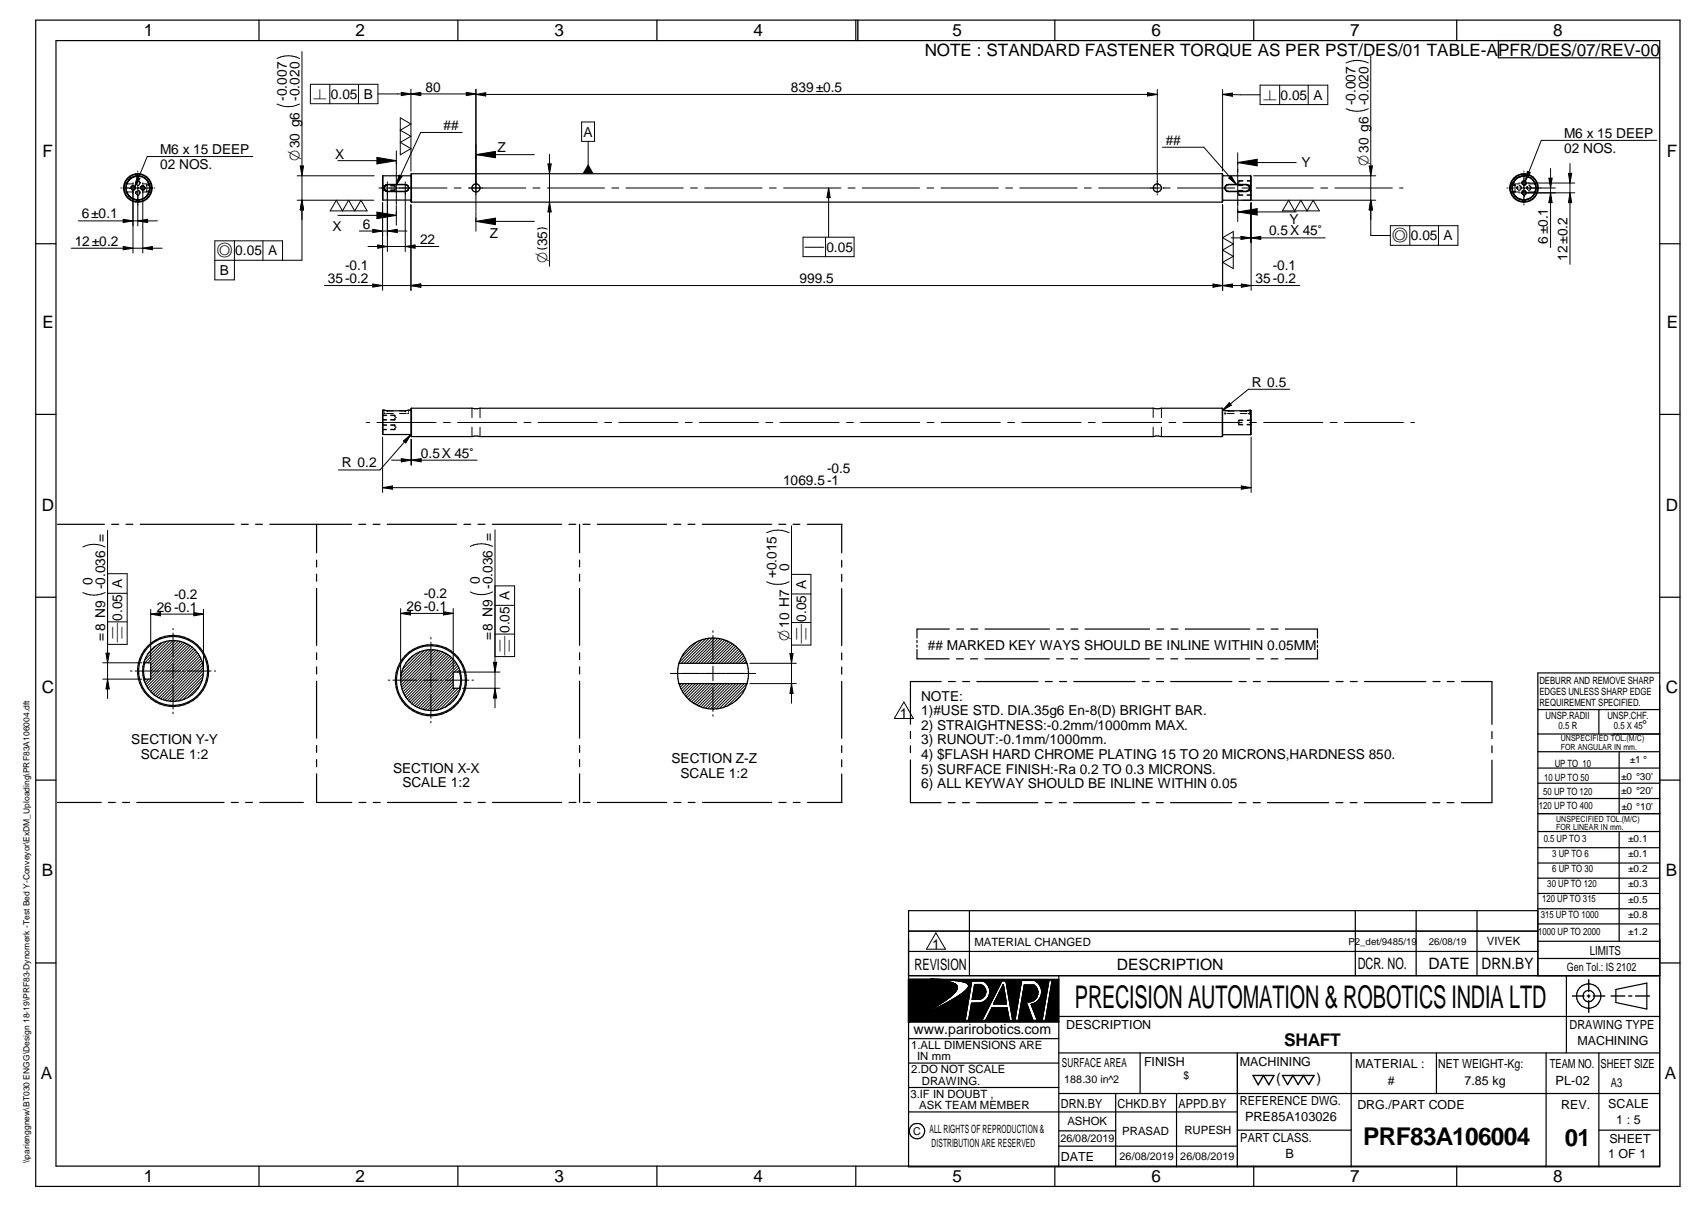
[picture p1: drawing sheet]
<svg xmlns="http://www.w3.org/2000/svg" width="420mm" height="297mm" viewBox="0 0 420 297" stroke-linecap="round" stroke-linejoin="round" font-family="sans-serif">
<g fill="none" stroke="#000" stroke-width=".3">
<path d="M8.8 5h405v287h-405zM63.8 5v5M112.8 5v5M161.8 5v5M210.8 5v5M259.8 5v5M308.8 5v5M358.8 5v5M369 10v4.2h39.8M8.8 60h5M94.3 43.3v5.9M94.3 49.2h6.9"/>
<path d="M94.3 43.3h6.9M95.4 45.5h4.4M95.4 47.2h4.4M95.4 45.4h4.4M95.4 47.1h4.4M95.4 45.4a.89 .89 0 0 0-.9 .9 .89 .89 0 0 0 .9 .9M95.4 45.5a.8 .8 0 0 0-.8 .8 .8 .8 0 0 0 .8 .8M95.4 45.4v.1M95.4 47.1v.1M99.8 45.4a.89 .89 0 0 1 .9 .9 .89 .89 0 0 1-.9 .9M99.8 45.5a.8 .8 0 0 1 .8 .8 .8 .8 0 0 1-.8 .8M99.8 45.4v.1"/>
<path d="M99.8 47.1v.1M101.2 49.2h.1M101.2 43.2h.1M101.3 42.8v6.9M101.3 42.8h-.1v6.9h.1M101.3 49.7h199.7M101.3 42.8h199.7M301 42.8v6.9M301.1 43.2l6.9 .1M302.5 45.5h4.4M302.5 47.2h4.4M302.5 45.4a.89 .89 0 0 0-.9 .9 .89 .89 0 0 0 .9 .9"/>
<path d="M302.5 45.4h4.4M302.5 45.5a.8 .8 0 0 0-.8 .8 .8 .8 0 0 0 .8 .8M302.5 47.1h4.4M302.5 45.4v.1M302.5 47.1v.1M306.9 45.4a.88 .88 0 0 1 .9 1M306.9 45.5l.6 .3 .2 .3M306.9 45.4v.1M306.9 47.1v.1M307.7 46.4l-.2 .4-.6 .3M307.8 46.4l-.5 .7-.4 .1M308 43.3v6"/>
<path d="M308 43.3h.1v5.8l-.1 .2M308 49.3l-6.9 .1M408.8 60h5M8.8 102h5M94.3 100.9v6M94.3 100.9l1.1 .2h4.4l1.4-.2M94.3 106.9h6.9M101.2 106.9h.1M101.2 100.9h.1M101.3 100.5l15.6 .1 1.3-.1h165.8l.7 .1 16.3-.1M101.3 107.4l15.6-.1 1.3 .1h165.8l.7-.1 16.3 .1M101.3 100.5v6.9"/>
<path d="M101.3 100.5h-.1v6.9h.1M301 100.5v6.9M301.1 100.8l1.4 .3 5.5-.1M308 101v6M308 101h.1v5.8l-.1 .2M308 107l-6.9 .1M408.8 102h5M14.1 129h11.6M27.5 129h1.7M31 129h1.7M34.5 129h23.1M59.4 129h1.8"/>
<path d="M62.9 129h1.7M66.5 129h11.5v7M78 137.8v1.7M78.1 129h8.5M88.4 129h1.7M91.9 129h1.7M95.4 129h17M114.2 129h1.7M117.7 129h1.8M121.2 129h17.1M140.1 129h1.7M142.7 129v7"/>
<path d="M142.7 137.8v1.7M143.6 129h1.7M147.1 129h17.1M165.9 129h1.8M169.4 129h1.7M173 129h17M191.8 129h1.7M195.3 129h1.7M198.8 129h8.6M207.3 129v7.1M207.3 137.9v1.7M8.8 147h5"/>
<path d="M78 141.3v1.7M78 144.8v14M142.7 141.3v1.7M142.7 144.8v14M207.3 141.4v1.7M207.3 144.9v14M225.8 159.9v2.2h8M225.8 157.6v.6M225.8 158.7v.6M233.8 154.8h-8v2.2M235.6 154.8h1.7M239.1 154.8h1.7"/>
<path d="M242.6 154.8h15.9M260.3 154.8h1.6M263.8 154.8h1.7M267.2 154.8h15.9M284.9 154.8h1.7M288.4 154.8h1.7M291.9 154.8h15.9M309.6 154.8h1.7M313.1 154.8h1.7M316.6 154.8h7.9v2.3M324.5 159.9v2.2h-8M324.5 157.6v.6"/>
<path d="M324.5 158.8v.5M408.8 147h5M35.5 162.9l.2 .2M35.5 162.9a7.5 7.5 0 0 0 0 4.4M35.5 162.9a7.5 7.5 0 0 1 11.5-3.8 7.5 7.5 0 0 1 0 12.1 7.5 7.5 0 0 1-11.5-3.8l.2-.3M35.7 163.1a6.1 6.1 0 0 0 0 4M35.7 163.1l1.4 .1v3.8l-1.4 .1M78 160.7v1.6M78 164.1v1.8M78 167.6v14.1M113.1 165.4a6 6 0 0 1 0 4M113.1 165.4h-1.5v4h1.5"/>
<path d="M113.1 169.4l.2 .2M113.3 165.1l-.2 .3M113.3 165.1a7.6 7.6 0 0 1 0 4.5M113.3 165.1a7.5 7.5 0 0 0-11.5-3.8 7.5 7.5 0 0 0 0 12.2 7.5 7.5 0 0 0 11.5-3.9M142.7 160.7v1.6M142.7 164.1v1.8M142.7 167.6v14.1M167.2 168.2h16.8M167.2 163.2h16.8M167.2 163.2a9.4 9.4 0 0 0 0 5M167.2 168.2a8.7 8.7 0 0 0 8.4 6.3 8.7 8.7 0 0 0 8.4-6.3M167.2 163.2a8.8 8.8 0 0 1 8.4-6.2 8.8 8.8 0 0 1 8.4 6.2"/>
<path d="M184 163.2a8.4 8.4 0 0 1 0 5M207.3 160.7v1.7M207.3 164.2v1.7M207.3 167.7v14M231.8 167.7h-7.6v10.5M233.6 167.7h1.7M235.6 162.1h1.7M237.1 167.7h1.7M239 162.1h1.8M240.6 167.7h15M242.6 162.1h15.8M257.5 167.7h1.7"/>
<path d="M260.2 162.1h1.7M260.9 167.7h1.8M263.7 162.1h1.7M264.4 167.7h15.1M267.2 162.1h15.9M281.3 167.7h1.7M284.8 167.7h1.7M284.8 162.1h1.8M288.3 167.7h15.1M288.4 162.1h1.7M291.9 162.1h15.9M305.2 167.7h1.7"/>
<path d="M308.7 167.7h1.7M309.5 162.1h1.7M312.2 167.7h15.1M313 162.1h1.7M329 167.7h1.8M332.6 167.7h1.7M336.1 167.7h15M352.9 167.7h1.8M356.4 167.7h1.7M359.9 167.7h7.5v10.6M378.7 174.6h30.1M393.8 174.6v6"/>
<path d="M408.8 165.6h-30.1v74.5M8.8 192h5M14.1 197.5h10.8M26.7 197.5h1.7M30.2 197.5h1.7M33.7 197.5h21.5M57 197.5h1.7M60.5 197.5h1.7M64 197.5h10.7M78 183.5v1.7M78 186.9v1.8M78 190.5v7"/>
<path d="M78.1 197.5h8.5M88.4 197.5h1.7M91.9 197.5h1.7M95.4 197.5h17.1M114.3 197.5h1.7M117.8 197.5h1.7M121.3 197.5h17M140.2 197.5h1.6M142.7 183.5v1.7M142.7 186.9v1.8M142.7 190.5v7M143.6 197.5h1.8"/>
<path d="M147.1 197.5h17.1M166 197.5h1.7M169.5 197.5h1.7M173 197.5h17.1M191.8 197.5h1.8M195.4 197.5h1.7M198.9 197.5h8.5M207.3 183.5v1.7M207.3 187v1.7M207.3 190.5v7M224.2 187v10.5h7.6M224.2 180v1.7"/>
<path d="M224.2 183.5v1.7M233.5 197.5h1.7M237.1 197.5h1.6M240.5 197.5h15.1M257.4 197.5h1.7M260.9 197.5h1.7M264.4 197.5h15.1M281.3 197.5h1.7M284.8 197.5h1.7M288.3 197.5h15M305.1 197.5h1.8M308.6 197.5h1.8"/>
<path d="M312.2 197.5h15M329 197.5h1.7M332.5 197.5h1.7M336 197.5h15.1M352.9 197.5h1.7M356.4 197.5h1.7M367.4 187.1v10.4h-7.5M367.4 180v1.8M367.4 183.6v1.7M378.7 185h30.1M378.7 189h30.1M378.7 192.7h30.1"/>
<path d="M378.7 196.5h30.1M378.7 180.6h30.1M398.8 185v15.2M408.8 192h5M378.7 200.2h30.1M378.7 204.6h30.1M378.7 208.6h30.1M378.7 212.4h30.1M378.7 216.1h30.1M378.7 219.9h30.1M398.8 204.6v27M8.8 237h5"/>
<path d="M223.8 229.2h154.9M223.8 234.1h154.9M238.7 224.1v16M333.8 224.1v16M348.8 224.1v16M363.8 224.1v16M378.7 224.1h-154.9v63h185v-277.1h-395v277h395M378.7 223.6h30.1M378.7 227.4h30.1M378.7 231.6h30.1M378.7 235.9h30.1M408.8 237h5"/>
<path d="M223.8 251.5h37M223.8 241h37M223.8 255.6h37M223.8 240.1h185M260.8 240.1v47M260.8 250.1h148M260.8 259.1h148M280.8 259.1v10M304.7 259.1v28M332.8 259.1v28M353.8 259.1v10M380.8 259.1v28"/>
<path d="M385.8 240.1v19M393.8 259.1v28M398 243.5l7.6-1.6v6.4l-7.6-1.6zM223.8 273.6h80.9M223.8 267.6h37M223.8 261.6h37M260.8 278.3h14M260.8 269.1h148M274.8 269.1v18M289.8 269.1v18M304.7 278.1h28.1M393.8 278.1h15"/>
<path d="M63.8 287v5M112.8 287v5M161.8 287v5M210.8 287v5M259.8 287v5M260.8 282.1h43.9M308.8 287v5M358.8 287v5"/>
<circle cx="32.8" cy="46.2" r=".5"/>
<circle cx="33.9" cy="46.3" r="3.5"/>
<circle cx="34" cy="46.3" r="2.91"/>
<circle cx="34" cy="46.3" r="3.4"/>
<circle cx="34" cy="46.3" r="3"/>
<circle cx="35.1" cy="46.3" r=".49"/>
<circle cx="117.2" cy="46.2" r="1.01"/>
<circle cx="285" cy="46.2" r="1.01"/>
<circle cx="375.3" cy="46.3" r="3.5"/>
<circle cx="375.3" cy="46.3" r="2.91"/>
<circle cx="375.3" cy="47.5" r=".49"/>
<circle cx="375.3" cy="46.3" r="3"/>
<circle cx="375.3" cy="45.1" r=".49"/>
<circle cx="375.3" cy="46.2" r="3.4"/>
<circle cx="42.6" cy="165.1" r="8.7"/>
<circle cx="42.6" cy="165.1" r="8.5"/>
<circle cx="106.1" cy="167.4" r="8.8"/>
<circle cx="106.1" cy="167.4" r="8.5"/>
<circle cx="391.3" cy="245.1" r="2.99"/>
<circle cx="391.3" cy="245.1" r="1.39"/>
<circle cx="225.8" cy="278.3" r="1.9"/>
</g>
<g fill="none" stroke="#000" stroke-width=".34">
<path d="M211.3 5v5M226.3 250.1l-2.5 1.4M226.9 249.8l-.5 .3M228.3 249.3l-4.5 2.2M228.3 249.3l-.8 .4M228.3 249l-.8 .4M229.3 241l1.5 .2M229.3 241l4.3 .6M229.3 241l5.6 .3M230.8 241.2l.5 .1M230.8 241.2l1 .1M231 247.4l-7.2 4.1"/>
<path d="M231.4 247.1l-.2 .2M231.7 247.6l-.6 .3M231.8 241.3l.5 .1M231.8 241.3l1.8 .3M232.9 246.1l-1.3 .9M232.9 246.1l-4.3 2.7M233.3 241.1l.3 .1M233.6 241.6l1.3 .4M233.6 241.2l1.2 .1M233.6 241.2l-9.8-.2v10.5M233.8 241.7h.2M234.3 241.8l1 .5 .4 .5"/>
<path d="M234.5 244.9l-1.6 1.2M234.7 244.7l-.1 .1M234.8 241.3l3.1 .5M234.9 241.3l2.8 .4M234.9 242l.1 .1M234.9 242.1l.6 .3M235.4 243.8l-1.1 1.2-1.4 1.1M235.4 243.8l-.4 .5M235.5 243.6l-.1 .2M235.6 242.5l.1 .3M235.6 243.5l-.1 .1M235.7 243.4l-.2 .2"/>
<path d="M235.7 243.4l-.3 .4M235.7 242.8v.6M236 245.2l-3.3 1.9-4.4 2.2M236 245.2l-6.1 3.4-6.1 2.9M236.8 244.6l-.8 .6M237.5 244.1l-.7 .5M237.7 241.7l.6 .3 .3 .4M237.7 241.7l.2 .1M237.9 241.8l.1 .1M237.9 241.8l.5 .3M238.1 243.5l-.6 .6M238.5 242.1l.1 .4"/>
<path d="M238.6 242.7l-.3 .6-.8 .8M238.6 242.4l-.4 1M239.3 241.4h2.8a2.91 2.91 0 0 1 1.7 2.9 2.91 2.91 0 0 1-2.2 2.5l-2.3 .1-.7 4.3h-1zM240.1 242.3h1.4a1.85 1.85 0 0 1 1.2 2 1.85 1.85 0 0 1-1.7 1.6h-1.5zM246.7 241.3h1.1l1.7 9.9h-.9l-.6-3.2h-3.7l-1.5 3.2h-1zM247.1 242.4l.8 4.7h-3.2zM251.6 241.3h3.2a3.2 3.2 0 0 1 1.7 3.2 3.2 3.2 0 0 1-2.5 2.7l1.6 4h-1.2l-1.8-4.8a2.25 2.25 0 0 0 2.8-1.1 2.25 2.25 0 0 0-.8-2.9h-2.3l-1.5 8.8h-.9zM258.3 241.3h.9l-1.7 9.9h-.9zM387.3 245.1h2.8M390.9 245.1h.7M391.3 241.1v2.9M391.3 244.8v.7"/>
<path d="M391.3 246.3v2.8M392.4 245.1h2.9M396.8 245.1h3.4M401.1 245.1h.8M402.8 245.1h3.5M308.6 264.7h5.2l-1.3 2.3-1.3-2.3-1.3 2.3zM315.8 264.7h7.8l-1.3 2.2-1.3-2.2-1.3 2.2-1.3-2.2-1.3 2.2z"/>
</g>
<g fill="#000">
<path d="M98.8 22.7l2.4 .4-2.4 .4zM101.2 23.1l2.4-.4v.8zM114.8 22.7l2.4 .4-2.4 .4zM117.2 23.2l2.4-.4v.8zM117.2 38.1l4.8-.8v1.5zM282.6 22.8l2.4 .4-2.4 .4zM301.1 23.2l2.4-.3v.8zM304.8 40l4.8-.8v1.6zM30.3 54l2.5 .4-2.5 .4zM33.7 43.6l.7 .3-1.2 2.1zM33.9 54.4l2.5-.4v.8zM74.4 49.3l.3 2.3h-.8z"/>
<path d="M73.9 40.9h.8l-.3 2.4zM91.8 56.4l2.4 .5-2.4 .3zM92.8 38.7l4.8 .8-4.8 .8zM92.8 52.2l4.8 .8-4.8 .8zM95.4 56.9l2.4-.5v.8zM98.3 43.1l.7 .3-1.4 2.1zM117.2 54.5l4.8-.8v1.6zM135.3 49.7l.5 2.5h-.9zM134.9 40.3h.9l-.5 2.5zM144.9 40.3l1.3 2.5h-2.7zM204.1 46.3l.4 2.3h-.8zM302.6 43.8l.6-.5 1.3 2.1z"/>
<path d="M305.6 58.2l2.4 .3-2.4 .4zM304.8 52.2l4.8-.8v1.5zM308.1 58.5l2.4-.3v.7zM337.2 40.9h.8l-.4 2.4zM337.6 49.3l.4 2.3h-.8zM376.2 42.2l.7 .3-1.2 2zM381.9 47.5l.4 2.4h-.8zM381.5 43.9h.8l-.4 2.4zM386.7 47.5l.4 2.4h-.8zM386.3 42.7h.8l-.4 2.3zM30.3 60.7l2.5 .4-2.5 .4zM35.2 61.1l2.3-.4v.8z"/>
<path d="M91.8 69.9l2.4 .4-2.4 .4zM93 60.3l2.4 .4-2.4 .4zM99.8 60.7l2.4-.4v.8zM101.2 70.3l2.4-.4v.8zM298.7 69.9l2.4 .4-2.4 .4zM301.1 70.3l2.4-.4v.8zM305.7 69.9l2.4 .4-2.4 .4zM302.8 99.1l.5 .6-2.2 1.2zM98.8 112.9l2.4 .3-2.4 .5zM99.3 108.5l1.9-1.6-1.3 2.1zM101.3 113.2l2.4-.3v.8zM94.2 120l2.4-.4v.8z"/>
<path d="M305.7 119.6l2.4 .4-2.4 .4zM37.1 151.1l2.4-.4v.9zM47.7 150.7l2.4 .4-2.4 .5zM98.7 151l2.4-.5v.8zM109.2 150.5l2.4 .5-2.4 .3zM26.1 160.7h.8l-.4 2.4zM26.5 167.1l.4 2.4h-.8zM121.5 163h.8l-.4 2.4zM121.9 169.4l.4 2.4h-.8zM194.6 160.9h.7l-.4 2.3zM194.9 168.2l.4 2.4h-.7zM247.1 242.4l.8 4.7h-3.2z"/>
<path d="M223.8 241h5.5l4.1 .6a2.39 2.39 0 0 1 2.3 1.4 4.6 4.6 0 0 1-2.4 2.8l-3.6 2.4-5.9 3.3z" fill-rule="evenodd"/>
<path d="M229.3 241l7.2 .4 1.7 .5 .3 .3 .1 .5-1.1 1.4-2.4 1.6-5.6 3.1-5.7 2.7h37v-10.5zM246.7 241.3h1.1l1.7 9.9h-.9l-.6-3.2h-3.7l-1.5 3.2h-1zM239.3 241.4h2.8a2.91 2.91 0 0 1 1.7 2.9 2.91 2.91 0 0 1-2.2 2.5l-2.3 .1-.7 4.3h-1zM251.6 241.3h3.2a3.2 3.2 0 0 1 1.7 3.2 3.2 3.2 0 0 1-2.5 2.7l1.6 4h-1.2l-1.8-4.8a2.25 2.25 0 0 0 2.8-1.1 2.25 2.25 0 0 0-.8-2.9h-2.3l-1.5 8.8h-.9zM258.3 241.3h.9l-1.7 9.9h-.9z" fill-rule="evenodd"/>
<path d="M240.1 242.3h1.4a1.85 1.85 0 0 1 1.2 2 1.85 1.85 0 0 1-1.7 1.6h-1.5z" fill-rule="evenodd"/>
</g>
<circle cx="238.4" cy="242.1" r=".17" fill="#000"/>
<g fill="none" stroke="#000" stroke-width=".25">
<path d="M68.2 14.4a6 6 0 0 1 5.6 0M74.4 12.7v51.4h-21.5M331.5 15.5a6.3 6.3 0 0 1 5.5 0M337.6 13.8v44.2h4.8M62.3 38.5h-26l-3.1 7.5M68.2 25.6a6.4 6.4 0 0 0 5.6 0M76.4 20.7h16.7v4.8h-16.7zM81.2 20.7v4.8M83.2 39.5h14.4M88.3 20.7v4.8M92.8 38.7l4.8 .8-4.8 .8zM93.1 23.1h24.1"/>
<path d="M97.6 37.1v4.9M98.6 29l2.6 1.5-2.6 1.5 2.6 1.5-2.6 1.6 2.6 1.5-2.6 1.5zM98.8 22.7l2.4 .4-2.4 .4zM101.2 21.9v20.2M101.2 23.1l2.4-.4v.8zM113.8 32.6h-10.2l-6 12.9M114.8 22.7l2.4 .4-2.4 .4zM117.2 21.9v30M117.2 23.2l2.4-.4v.8zM117.2 23.2h167.8M117.2 38.1l4.8-.8v1.5zM117.2 38.1h14.4"/>
<path d="M135.3 38v27.5M143.2 30h3.2v4.8h-3.2zM144.9 34.8v8M282.6 22.8l2.4 .4-2.4 .4zM285 22v25M286.3 36.2h10.2l8 9.2M301.1 22v20.1M301.1 23.2l2.4-.3v.8zM301.1 23.2l9.2 .1M304.8 37.6v16.9M310.3 21h16.7v4.7h-16.7zM315.2 21v4.7"/>
<path d="M322.2 21v4.7M331.5 26.8a6.3 6.3 0 0 0 5.5 0M408 34.5h-28.4l-3.9 10M19.3 54.4h19.5M29.7 46.3h.2M30.3 46.3h7.4M30.3 54l2.5 .4-2.5 .4zM30.6 45.3h2.2M30.6 47.2h2.2M31.2 47.3a2.88 2.88 0 0 0 3.3 1.9M31.3 47.3a2.79 2.79 0 0 0 3.1 1.8M32.2 46.4a.59 .59 0 0 1 .5-.7 .59 .59 0 0 1 .6 .6 .59 .59 0 0 1-.7 .5"/>
<path d="M32.8 45v.1M32.8 45.2v.1M32.8 45.6v16.7M33.5 44.7l-.1 .5M33.5 47.1l-.1 .5M33.6 44.7h.1M33.6 47.1h.1M33.6 44.7l-.1 .5 .2 .3M33.6 47.1l-.1 .5 .2 .3M33.7 43.6l.7 .3-1.2 2.1zM33.9 46.9a.58 .58 0 0 1 .6 .6M33.9 44.5l.5 .1 .1 .5"/>
<path d="M33.9 42.1v.1M33.9 42.5v2.4M33.9 45.2v.1M33.9 45.6v10M33.9 54.4l2.5-.4v.8zM34.2 44.7l.2 .3-.2 .5M34.2 47a.46 .46 0 0 1 0 .8M34.2 48h-.4M34.2 45.6h-.4M34.4 43.4a2.84 2.84 0 0 0-3.2 1.9M34.4 43.3a2.88 2.88 0 0 0-3.3 2M34.6 46.4a.59 .59 0 0 1 .5-.7 .59 .59 0 0 1 .6 .6 .59 .59 0 0 1-.7 .5"/>
<path d="M35.1 47.2h2.2M35.1 45.3h2.2M35.2 45v.1M35.2 45.2v.1M35.2 45.6v16.7M36.1 47h.1M36.1 46.5v.6h.2M36.2 45.5h.1M36.2 44.4l.6 1.2M36.2 44.3a2.95 2.95 0 0 1 .1 3.8M36.3 45.5h-.2v.4M36.6 47.1h.2"/>
<path d="M36.6 45.5h.2M36.7 47h.1M36.7 45.5l.1 .1M36.7 47.1l.1 .1M36.8 47.1h.1M36.8 45.4h.1M36.8 45.6v1.3M36.8 46.9l-.6 1.2M36.8 47l-.1 .1M36.8 45.5v.2M36.8 45.8l.1 .1M36.8 46.9v.2"/>
<path d="M36.8 45.4l-.1 .1M36.9 46v.5M38 46.3h.1M57.7 59.3v9.6h-4.8v-9.6h16.7v4.8M64.8 59.3v4.8M73.2 49.3h18.9M73.2 43.3h18.9M73.9 40.9h.8l-.3 2.4zM74.4 49.3l.3 2.3h-.8zM82.8 49.3l1.6 2.6 1.4-2.6 1.6 2.6 1.5-2.6 1.5 2.6h-9.1zM83.2 53h14.4M88.5 56.9h11.7"/>
<path d="M91.8 56.4l2.4 .5-2.4 .3zM92.8 52.2l4.8 .8-4.8 .8zM93.3 46.3h.9M94.2 45.8h1M94.2 46.7h1M94.2 45.7h1M94.2 46.9h1M94.2 49.9v21.6M94.3 46.3h.2M94.7 46.3h15.4M95.4 44.7v.3M95.4 45.2v.1"/>
<path d="M95.4 45.6v16.3M95.4 56.9l2.4-.5v.8zM96.2 45.7h1v.4M96.3 45.8h.9l.1 .1M97.2 46.5v.4h-1M97.3 46.6l-1.1 .1M97.4 46.1v.3M97.6 42.2v8.1M97.6 50.6v4.8M98.3 43.1l.7 .3-1.4 2.1zM99.8 44.7v.3M99.8 45.2v.1"/>
<path d="M99.8 45.6v16.3M101.2 50.4v21.1M111.9 46.3h1.7M115.4 46.3h14.1M117.2 52.1v4.8M117.2 54.5h14.4M117.2 54.5l4.8-.8v1.6zM131.3 46.3h1.7M132.3 56.4a2.6 2.6 0 0 1 2.4 0M134.8 46.3h14.1M134.9 40.3h.9l-.5 2.5zM135.3 49.7l.5 2.5h-.9z"/>
<path d="M150.7 46.3h1.7M154.2 46.3h14.1M170.1 46.3h1.7M173.6 46.3h14.1M189.5 46.3h1.7M193 46.3h14.1M197.8 58.4h12.5v4.8h-12.5zM203.3 58.4v4.8M204.1 46.3v12.1M204.1 46.3l.4 2.3h-.8zM208.9 46.3h1.7M212.4 46.3h14.1"/>
<path d="M228.3 46.3h1.7M231.8 46.3h14.1M247.7 46.3h1.7M251.2 46.3h14.1M267.1 46.3h1.7M270.6 46.3h15.1M285 47.2v.2M285 47.7v.3M286 46.3h.2M286.5 46.3h1.7M290 46.3h14.1M301.1 50.4v21.1"/>
<path d="M301.1 58.5l2.6-1.5v9.1l-2.6-1.5 2.6-1.5-2.6-1.5 2.6-1.6zM302.6 43.8l.6-.5 1.3 2.1zM303.2 58.5h23.2M304.8 52.2h14.4M304.8 40h14.4M304.8 40l4.8-.8v1.6zM304.8 52.2l4.8-.8v1.5zM304.9 44.9v.3M304.9 47.3v.3M305 45.4l.1 .2h1M305 47.8l.1 .2h1M305.1 45.3v.4h1"/>
<path d="M305.1 47.6v.4h1M305.6 58.2l2.4 .3-2.4 .4zM305.8 49.3h33M305.9 46.3h1.7M306.1 44.4h-1v.5M306.1 46.9h-1v.3M306.1 44.6l-1.1 .1M306.1 46.9l-1.1 .2M307.1 45.6h1M307.1 48h1M307.2 44.6h.9M307.2 46.9h.9"/>
<path d="M307.2 45.7h.9M307.2 44.4h.9M307.2 48h.9M308 50v9.7M308.1 49.9v21.6M308.1 58.5l2.4-.3v.7zM308.7 43.3h30.1M309.4 46.3h14.1M317.4 49.3l1.4 2.6 1.6-2.6 1.5 2.6 1.5-2.6 1.5 2.6h-9.1zM325.3 46.3h1.7M328.7 46.3h14.2M337.2 40.9h.8l-.4 2.4z"/>
<path d="M337.6 49.3l.4 2.3h-.8zM342.4 55.5h16.7v4.9h-16.7zM344.7 46.3h.9M347.2 55.5v4.9M354.3 55.5v4.9M371.1 46.3h.2M371.6 46.3h2.3M372 45.3h2.2M372 47.2h2.2M372.4 46v.5M372.4 46h.1M372.4 47.2h.1"/>
<path d="M372.4 45.4h.1M372.4 45.4l.1 .1M372.5 45.4h.1M372.5 47.2h.1M372.5 45.4v.1M372.5 45.5h.1M372.5 47.1h.1M372.5 47h.1M372.5 47.3a2.96 2.96 0 0 0 3.3 1.9M372.5 47.1h.2M372.5 45.5h.2M372.5 47.1v-.3l.6 1.3"/>
<path d="M372.5 45.5v.2M372.5 47.1v.1M372.5 47.1l-.1 .1M372.9 44.7h.1M372.9 44.7l-.5 1.2M372.9 47.1h.2M372.9 45.5h.2M373.1 45.5h.1M373.1 47h.1M373.1 47.1h.1M373.1 45.5v.5M373.1 46.6v.4"/>
<path d="M373.7 45.9l-.2 .5M373.8 45.9h.1M373.8 45.9l-.1 .5 .2 .3M374 45h.1M374 47.5h.1M374.1 43.6a2.71 2.71 0 0 1 2.7 .2M374.1 45.7a.58 .58 0 0 1 .6 .6M374.2 48.9h.1M374.3 46.3h.1M374.3 45h.1M374.3 47.5h.1M374.4 45.8l.2 .5-.2 .4"/>
<path d="M374.4 46.7l-.4 .1M374.6 46.3h8.5M374.6 45h13.2M374.6 47.5h13.2M374.8 47.6a.59 .59 0 0 1 .5-.7 .59 .59 0 0 1 .6 .6 .59 .59 0 0 1-.7 .5M374.8 45.2a.59 .59 0 0 1 .5-.7 .59 .59 0 0 1 .6 .6 .59 .59 0 0 1-.7 .5M375.3 42.1v.1M375.3 42.5v7.5M375.3 50.3v.2M375.8 43.3a2.88 2.88 0 0 0-3.3 1.9M376 45.9v.5M376.2 42.2l.7 .3-1.2 2z"/>
<path d="M376.2 45.9h.1M376.2 45.9l-.1 .5 .2 .3M376.5 47.2h2.2M376.5 45.7l.5 .1 .1 .5M376.5 45.3h2.2M376.8 45.8l.2 .5-.2 .4M376.8 46.7l-.4 .1M376.9 48.7a2.98 2.98 0 0 1-2.7 .2M377.6 44.3a2.95 2.95 0 0 1 0 3.8M377.9 47.6h.1M377.9 44.9a2.7 2.7 0 0 1 0 2.7M381.5 43.9h.8l-.4 2.4z"/>
<path d="M381.9 47.5l.4 2.4h-.8zM381.9 41.4v19.5M386.3 42.7h.8l-.4 2.3zM386.7 47.5l.4 2.4h-.8zM386.7 40.3v24.8M17.6 61.1h22.4M30.3 60.7l2.5 .4-2.5 .4zM35.2 61.1l2.3-.4v.8zM79.9 70.3h240.2M90.6 60.7h17.5M91.8 69.9l2.4 .4-2.4 .4zM93 60.3l2.4 .4-2.4 .4z"/>
<path d="M99.8 60.7l2.4-.4v.8zM101.2 70.3l2.4-.4v.8zM132.3 61a2.6 2.6 0 0 0 2.4 0M298.7 69.9l2.4 .4-2.4 .4zM301.1 70.3l2.4-.4v.8zM305.7 69.9l2.4 .4-2.4 .4zM302.8 99.1l.5 .6-2.2 1.2zM317.7 95.8h-10.2l-6.4 5.1M90.2 104h.8M92.8 104h14.6M94.2 102.3h1M94.2 103.3h1"/>
<path d="M94.2 104.6h1M94.2 105.7h1M94.2 103.4h1M94.2 102.2h1M94.2 107.6v13.6M94.6 100.9v.1M94.6 101.5v.3h.3M94.6 101h.3M94.6 101v.2M95.2 101.8h1.6M95.2 101.1h1.6M95.4 101.1h.1"/>
<path d="M96.2 102.2h1v.4M96.2 104.6h1v.4M96.3 102.3h.9l.1 .1M96.3 104.6h.9l.1 .2M96.4 113.2h21.1M97.2 103v.4h-1M97.2 105.4v.3h-1M97.3 103.1l-1.1 .2M97.3 105.5l-1.1 .2M97.4 102.6v.3M97.4 105v.3M98.4 101.8h1.7"/>
<path d="M98.4 101.1h1.4M98.8 112.9l2.4 .3-2.4 .5zM99.3 108.5l1.9-1.6-1.3 2.1zM99.8 101.1h.1M100.1 101.1h-.3M100.6 101.6v.2h-.2M100.6 101h-.2M100.6 101v.3M100.7 100.9l-.1 .1M101.2 108.1v6.4M101.2 106.9l-7.6 8.8h-10.3M101.3 108.2v6.3"/>
<path d="M101.3 113.2l2.4-.3v.8zM109.2 104h1.7M112.7 104h14.5M116.2 100.5v2.2M116.2 105.1v2.3M118.2 100.5v2.3M118.2 105.2v2.2M129.1 104h1.7M132.5 104h14.6M148.9 104h1.7M152.4 104h14.6M168.8 104h1.7"/>
<path d="M172.2 104h14.6M188.6 104h1.7M192.1 104h14.6M208.5 104h1.7M212 104h14.5M228.3 104h1.7M231.8 104h14.6M248.2 104h1.7M251.7 104h14.5M268 104h1.7M271.5 104h14.6M284 100.5v2.2"/>
<path d="M284 105.1v2.3M286 100.5v2.3M286 105.2v2.2M287.9 104h1.7M291.4 104h14.5M301.7 101v.2M301.7 101.7h.1M301.7 101.5v.2M301.7 101.8h.3M302 101.1h.1M302.3 101.8h1.6M302.4 101.1l.1 .1"/>
<path d="M302.5 101.2h1.4M302.5 101.1v.1M304.9 103.8v.3M305 104.3l.1 .1h1M305.1 104.1v.5h1M305.5 101.8h1.6M305.5 101.2h1.4M305.7 119.6l2.4 .4-2.4 .4zM306.1 103.4h-1v.4M306.1 103.5l-1.1 .1M306.9 101.1v.1M307.1 101.1l-.2 .1"/>
<path d="M307.1 104.4h1M307.2 103.5h.9M307.2 104.6h.9M307.2 103.4h.9M307.4 101.8h.3M307.5 101.1h-.2M307.7 101.8h.1M307.7 101.5v.2M307.8 104h1.6M307.8 101l-.1 .3M308.1 107.6v13.6M311.2 104h14.6"/>
<path d="M327.6 104h1.7M331.1 104h14.5M347.5 104h.8M20.4 134.6a5.9 5.9 0 0 1 5.5 0M26.5 130.5v41.4M94.2 120l2.4-.4v.8zM94.2 120h213.9M115.8 134.5a6.3 6.3 0 0 1 5.5 0M121.9 130.4v43.8M188.8 131.1a6.4 6.4 0 0 1 5.5 0M194.9 129.4v43.7M20.4 145.8a6.3 6.3 0 0 0 5.5 0"/>
<path d="M26.5 153h4.8M26.5 146h4.8M26.5 141.2h4.8v17.4h-4.8M37.1 149.9v12.6M37.1 151.1l2.4-.4v.9zM37.1 151.1h13M38.5 158.9l-2.1 2.1M40 158.1l-4.4 4.3M41 157.8l-5.3 5.3M41.9 157.6l-5.5 5.5M42.6 157.6l-5.5 5.6M42.6 154.6v.4"/>
<path d="M42.6 155.8v5.8M43.3 157.6l-6.2 6.2M43.9 157.7l-6.8 6.8M44.5 157.9l-7.4 7.3M45 158l-7.9 7.9M45.5 158.2l-8.4 8.4M46 158.5l-10.1 10M46.5 158.7l-10.3 10.3M46.9 159l-10.4 10.4M47.3 159.3l-10.5 10.5M47.7 159.6l-10.6 10.6M47.7 150.7l2.4 .4-2.4 .5z"/>
<path d="M48 159.9l-10.5 10.7M50.1 149.9v14.5M98.7 149.8v16.9M98.7 151l2.4-.5v.8zM98.7 151h12.9M105.3 159.9l-6.6 6.6M106.1 159.9l-7.4 7.4M106.1 156.9v.4M106.1 158v5.9M106.8 159.9l-8.1 8.1M107.4 160l-8.6 8.6M109.2 150.5l2.4 .5-2.4 .3z"/>
<path d="M111.6 149.8v14.9M115.8 145.7a5.9 5.9 0 0 0 5.5 0M121.9 156h4.8M121.9 149h4.8M121.9 144.2h4.8v17.4h-4.8M171.7 157.9l-3.9 3.9M172.9 157.4l-5.6 5.6M173.9 157.2l-6.1 6M174.7 157.1l-6.2 6.1M175.4 157l-6.2 6.2M175.6 155.2v.4M175.6 156.4v5.9"/>
<path d="M176.1 157l-6.2 6.2M176.8 157.1l-6.2 6.1M177.4 157.2l-6.1 6M177.9 157.3l-5.9 5.9M178.5 157.5l-5.8 5.7M179 157.7l-5.6 5.5M179.5 157.9l-5.4 5.3M179.9 158.2l-5.1 5M180.4 158.4l-4.9 4.8M180.8 158.7l-4.5 4.5M181.2 159l-4.2 4.2M181.6 159.3l-3.9 3.9"/>
<path d="M181.9 159.7l-3.5 3.5M188.8 143.2a6.4 6.4 0 0 0 5.5 0M194.9 153.2h4.8M194.9 146.2h4.8M194.9 141.4h4.8v17.3h-4.8M25.3 163.1h9.7M25.3 167.1h9.7M26.1 160.7h.8l-.4 2.4zM26.5 167.1l.4 2.4h-.8zM32.1 165.1h.4M33.3 165.1h5.8M35.9 167.1l-.4 .4"/>
<path d="M36.6 167.1l-.9 .9M39.9 165.1h.3M40.8 165.1h3.6M42.6 162.4v.3M42.6 163.3v3.6M42.6 167.5v.4M42.6 168.6v5.9M42.6 175.3v.3M45 165.1h.4M46.1 165.1h5.9M48.4 160.3l-10.6 10.6M48.7 160.7l-10.5 10.5"/>
<path d="M49 161.2l-10.4 10.2M49.2 161.6l-10.1 10.1M49.2 168.7l-3 3M49.5 162.1l-9.9 9.9M49.6 162.6l-9.5 9.6M49.7 167.4l-4.8 4.9M49.9 163.1l-9.3 9.2M50 163.7l-8.8 8.8M50 166.5l-6 6M50.1 164.3l-8.3 8.3M50.1 164.9l-7.7 7.7M50.1 165.7l-6.9 6.9"/>
<path d="M52.8 165.1h.3M95.6 167.4h.4M96.8 167.4h5.8M102 161.2l-2 2M103.4 167.4h.3M103.5 160.4l-4.3 4.3M104.3 167.4h3.6M104.5 160.1l-5.6 5.6M106.1 164.7v.3M106.1 165.6v3.6M106.1 169.8v.3M106.1 170.9v5.8"/>
<path d="M106.1 177.5v.4M108 160.1l-9.1 9.1M108.5 160.3l-9.5 9.4M108.5 167.4h.3M109 160.4l-9.7 9.9M109.5 160.7l-10 10M109.6 167.4h5.9M110 161l-10.3 10.2M110.4 161.2l-10.4 10.4M110.8 161.5l-10.5 10.5M111.2 161.8l-10.6 10.6M111.6 162.2l-10.6 10.6"/>
<path d="M111.6 165.7l-8.5 8.5M111.6 166.4l-8 8M111.6 167.1l-7.5 7.5M111.6 167.8l-6.9 6.9M111.6 168.5l-6.3 6.3M111.6 169.2l-5.7 5.7M111.9 162.6l-10.6 10.5M112.1 169.4l-5.4 5.4M112.2 162.9l-10.4 10.5M112.5 163.4l-10.3 10.3M112.8 163.8l-10.2 10.1M112.8 170.9l-3.2 3.1"/>
<path d="M112.8 169.4l-5.3 5.4M113 164.3l-1.1 1.1M113.1 165.4h10M113.2 164.8l-.6 .6M113.3 169.6l-4.9 4.9M113.9 169.4h9.2M116.2 167.4h.4M121.5 163h.8l-.4 2.4zM121.9 169.4l.4 2.4h-.8zM165.1 165.7h21M167.7 168.2l-.3 .4M168.4 168.2l-.9 .9"/>
<path d="M169.2 168.2l-1.4 1.4M169.8 168.2l-1.8 1.9M170.5 168.2l-2.2 2.3M171.3 168.2l-2.7 2.7M171.9 168.2l-3 3.1M172.7 168.2l-3.5 3.5M173.4 168.2l-3.8 3.9M174.1 168.2l-4.1 4.2M174.8 168.2l-4.5 4.5M175.5 168.2l-4.7 4.8M175.6 163v.4M175.6 164v3.6"/>
<path d="M175.6 168.1v.4M175.6 169.2v5.9M175.6 175.9v.3M176.2 168.2l-5 5.1M176.9 168.2l-5.2 5.3M177.6 168.2l-5.5 5.6M178.3 168.2l-5.7 5.7M179 168.2l-5.9 6M179.7 168.2l-6 6.1M180.5 168.2l-6.2 6.2M181.2 168.2l-6.2 6.3M181.9 168.2l-6.3 6.3"/>
<path d="M182.2 160.1l-3.1 3.1M182.4 171.3l-1.3 1.3M182.6 160.5l-2.8 2.7M182.6 168.2l-6.3 6.3M182.9 160.9l-2.4 2.3M183.2 161.3l-2 1.9M183.3 168.2l-6.1 6.2M183.4 161.8l-1.5 1.4M183.5 169.4l-4.3 4.3M183.6 162.3l-1 .9M183.8 162.8l-.5 .4M184 168.2l-5.9 5.9"/>
<path d="M184.7 163.2h11.4M184.7 168.2h11.4M194.6 160.9h.7l-.4 2.3zM194.9 168.2l.4 2.4h-.7zM222.6 172.8l2.3 4h-4.7zM230.5 229.6l2.4 4h-4.7z"/>
</g>
<text font-size="7.7" x="264.7" y="248.1">PRECISION AUTOMATION &amp; ROBOTICS INDIA LTD</text>
<text font-size="6" x="335.7" y="281.7">PRF83A106004</text>
<text font-size="5.9" x="385.4" y="282.1">01</text>
<text font-size="4.3" x="316.3" y="257.4">SHAFT</text>
<g font-size="4.2">
<text x="35.4" y="9">1</text>
<text x="87.6" y="9">2</text>
<text x="136.6" y="9">3</text>
<text x="185.6" y="9">4</text>
<text x="234.6" y="9">5</text>
<text x="283.6" y="9">6</text>
<text x="332.6" y="9">7</text>
<text x="382.6" y="9">8</text>
<text x="227.7" y="13.8">NOTE : STANDARD FASTENER TORQUE AS PER PST/DES/01 TABLE-A</text>
<text x="369" y="13.7">PFR/DES/07/REV-00</text>
<text x="10.5" y="38.7">F</text>
<text x="410.5" y="38.7">F</text>
<text x="10.5" y="80.6">E</text>
<text x="410.5" y="80.6">E</text>
<text x="10.3" y="125.6">D</text>
<text x="410.2" y="125.6">D</text>
<text x="10.3" y="170.6">C</text>
<text x="410.2" y="170.6">C</text>
<text x="10.3" y="215.6">B</text>
<text x="410.2" y="215.6">B</text>
<text x="10" y="265.6">A</text>
<text x="410" y="265.6">A</text>
<text x="35.4" y="291">1</text>
<text x="87.6" y="291">2</text>
<text x="136.6" y="291">3</text>
<text x="185.6" y="291">4</text>
<text x="234.6" y="291">5</text>
<text x="283.6" y="291">6</text>
<text x="332.6" y="291">7</text>
<text x="382.6" y="291">8</text>
</g>
<g font-size="3.9">
<text x="225.2" y="238.8">REVISION</text>
<text x="275.1" y="238.8">DESCRIPTION</text>
<text x="334.4" y="238.6">DCR. NO.</text>
<text x="351.8" y="238.6">DATE</text>
<text x="364.9" y="238.5">DRN.BY</text>
</g>
<g font-size="3.7">
<text x="77.2" y="24.3">n</text>
<text x="311.1" y="24.6">n</text>
<text x="73.8" y="39.7" transform="rotate(-90 73.8 39.7)">O30 g6</text>
<text x="337" y="40.9" transform="rotate(-90 337 40.9)">O30 g6</text>
<text x="342.8" y="59.1">a</text>
<text x="53.4" y="62.9">a</text>
<text x="134.7" y="64.6" transform="rotate(-90 134.7 64.6)">O 35</text>
<text x="198" y="62">t</text>
<text x="30.1" y="158.3" transform="rotate(-90 30.1 158.3)">d</text>
<text x="125.5" y="161.3" transform="rotate(-90 125.5 161.3)">d</text>
<text x="194.3" y="157.8" transform="rotate(-90 194.3 157.8)">O10 H7</text>
<text x="198.5" y="158.5" transform="rotate(-90 198.5 158.5)">d</text>
</g>
<g font-size="3.5">
<text x="224.9" y="254.5">www.parirobotics.com</text>
<text x="314.3" y="266.6">(</text>
<text x="324.3" y="266.6">)</text>
</g>
<g font-size="3.4">
<text x="104.8" y="22.5">80</text>
<text x="194.8" y="22.6">839±0.5</text>
<text x="70.6" y="24.8" transform="rotate(-90 70.6 24.8)">-0.007</text>
<text x="73.8" y="24.8" transform="rotate(-90 73.8 24.8)">-0.020</text>
<text x="81.5" y="24.3">0.05 B</text>
<text x="315.4" y="24.6">0.05 A</text>
<text x="333.9" y="25.9" transform="rotate(-90 333.9 25.9)">-0.007</text>
<text x="337" y="25.9" transform="rotate(-90 337 25.9)">-0.020</text>
<text x="109.3" y="32">##</text>
<text x="143.7" y="33.6">A</text>
<text x="287.1" y="35.6">##</text>
<text x="385.2" y="34">M6 x 15 DEEP</text>
<text x="39.4" y="37.9">M6 x 15 DEEP</text>
<text x="39.4" y="41.5">02 NOS.</text>
<text x="82.6" y="39.1">X</text>
<text x="122.5" y="37.4">Z</text>
<text x="320.5" y="41.2">Y</text>
<text x="385.2" y="37.5">02 NOS.</text>
<text x="20.1" y="53.8">6±0.1</text>
<text x="81.9" y="56.7">X</text>
<text x="89.4" y="56.3">6</text>
<text x="120.6" y="58.5">Z</text>
<text x="312.5" y="58">0.5X 45v</text>
<text x="317.6" y="55.2">Y</text>
<text x="347.5" y="59.1">0.05 A</text>
<text x="18.4" y="60.5">12±0.2</text>
<text x="57.9" y="62.9">0.05 A</text>
<text x="103.5" y="60.1">22</text>
<text x="203.5" y="62">0.05</text>
<text x="381.2" y="60.1" transform="rotate(-90 381.2 60.1)">6±0.1</text>
<text x="386.1" y="64.2" transform="rotate(-90 386.1 64.2)">12±0.2</text>
<text x="54.2" y="67.6">B</text>
<text x="80.8" y="69.7">35-0.2</text>
<text x="85" y="66.5">-0.1</text>
<text x="196.9" y="69.7">999.5</text>
<text x="309.2" y="69.7">35-0.2</text>
<text x="313.5" y="66.5">-0.1</text>
<text x="308.3" y="95.2">R 0.5</text>
<text x="103.7" y="112.6">0.5X 45v</text>
<text x="84.2" y="115">R 0.2</text>
<text x="192.9" y="119.4">1069.5-1</text>
<text x="203.7" y="116.3">-0.5</text>
<text x="22.8" y="143.9" transform="rotate(-90 22.8 143.9)">0</text>
<text x="118.2" y="143.8" transform="rotate(-90 118.2 143.8)">0</text>
<text x="191.2" y="142.3" transform="rotate(-90 191.2 142.3)">+0.015</text>
<text x="194.3" y="140.4" transform="rotate(-90 194.3 140.4)">0</text>
<text x="25.9" y="145" transform="rotate(-90 25.9 145)">-0.036 =</text>
<text x="42.9" y="147.4">-0.2</text>
<text x="104.4" y="147.2">-0.2</text>
<text x="121.3" y="144.9" transform="rotate(-90 121.3 144.9)">-0.036 =</text>
<text x="30.1" y="152.8" transform="rotate(-90 30.1 152.8)">0.05 A</text>
<text x="38.6" y="150.5">26-0.1</text>
<text x="100.1" y="150.4">26-0.1</text>
<text x="125.5" y="155.8" transform="rotate(-90 125.5 155.8)">0.05 A</text>
<text x="198.5" y="153" transform="rotate(-90 198.5 153)">0.05 A</text>
<text x="25.9" y="157.8" transform="rotate(-90 25.9 157.8)">=8 N9</text>
<text x="121.3" y="157.6" transform="rotate(-90 121.3 157.6)">=8 N9</text>
<text x="228.5" y="159.9">## MARKED KEY WAYS SHOULD BE INLINE WITHIN 0.05MM</text>
<text x="226.9" y="172.4">NOTE:</text>
<text x="221.6" y="176.7">1</text>
<text x="226.9" y="176">1)#USE STD. DIA.35g6 En-8(D) BRIGHT BAR.</text>
<text x="226.9" y="179.6">2) STRAIGHTNESS:-0.2mm/1000mm MAX.</text>
<text x="32.3" y="183.1">SECTION Y-Y</text>
<text x="226.9" y="183.2">3) RUNOUT:-0.1mm/1000mm.</text>
<text x="34.7" y="186.7">SCALE 1:2</text>
<text x="96.8" y="190.1">SECTION X-X</text>
<text x="165.4" y="187.9">SECTION Z-Z</text>
<text x="167.6" y="191.5">SCALE 1:2</text>
<text x="226.9" y="186.8">4) $FLASH HARD CHROME PLATING 15 TO 20 MICRONS,HARDNESS 850.</text>
<text x="226.9" y="190.4">5) SURFACE FINISH:-Ra 0.2 TO 0.3 MICRONS.</text>
<text x="99.1" y="193.7">SCALE 1:2</text>
<text x="226.9" y="194">6) ALL KEYWAY SHOULD BE INLINE WITHIN 0.05</text>
<text x="229.6" y="233.5">1</text>
</g>
<g font-size="3.1">
<text x="404.4" y="179.5">°</text>
<text x="391.5" y="235.1">LIMITS</text>
<text x="262.6" y="253.2">DESCRIPTION</text>
<text x="386.5" y="253.2">DRAWING TYPE</text>
<text x="388.5" y="257.1">MACHINING</text>
<text x="261.5" y="262.5">SURFACE AREA</text>
<text x="281.8" y="262.4">FINISH</text>
<text x="305.4" y="262.4">MACHINING</text>
<text x="333.8" y="262.9">MATERIAL :</text>
<text x="354.2" y="262.9">NET WEIGHT-Kg:</text>
<text x="381.7" y="262.7">TEAM NO.</text>
<text x="394.2" y="262.7">SHEET SIZE</text>
<text x="341.8" y="267.1">#</text>
<text x="360.7" y="267">7.85 kg</text>
<text x="383.1" y="267.1">PL-02</text>
<text x="396.7" y="267.5">A3</text>
<text x="261.3" y="272.8">DRN.BY</text>
<text x="275.2" y="272.7">CHKD.BY</text>
<text x="290.3" y="272.8">APPD.BY</text>
<text x="305.4" y="271.9">REFERENCE DWG.</text>
<text x="306.7" y="275.9">PRE85A103026</text>
<text x="334.3" y="272.9">DRG./PART CODE</text>
<text x="384.5" y="272.8">REV.</text>
<text x="396.1" y="272.7">SCALE</text>
<text x="305.5" y="281">PART CLASS.</text>
<text x="396.4" y="281.2">SHEET</text>
<text x="398.1" y="276.5">1 : 5</text>
<text x="261.3" y="285.8">DATE</text>
<text x="316.6" y="284.9">B</text>
<text x="396.1" y="284.9">1 OF 1</text>
</g>
<g font-size="2.8">
<text x="240" y="232.8">MATERIAL CHANGED</text>
<text x="366.2" y="232.6">VIVEK</text>
<text x="385.9" y="238.9">Gen Tol.: IS 2102</text>
<text x="224.4" y="258.1">1.ALL DIMENSIONS ARE</text>
<text x="225.9" y="260.9">IN mm</text>
<text x="224.4" y="264.2">2.DO NOT SCALE</text>
<text x="227.1" y="267">DRAWING.</text>
<text x="224.2" y="270.2">3.IF IN DOUBT ,</text>
<text x="226.4" y="273">ASK TEAM MEMBER</text>
<text x="228.9" y="278.8">ALL RIGHTS OF REPRODUCTION &amp;</text>
<text x="262.9" y="276.8">ASHOK</text>
<text x="276.4" y="279.2">PRASAD</text>
<text x="291.7" y="279.1">RUPESH</text>
<text x="229.4" y="282.3">DISTRIBUTION ARE RESERVED</text>
</g>
<g font-size="2.7">
<text x="262.1" y="266.5">188.30 in^2</text>
<text x="224.9" y="279.4">C</text>
<text x="261.1" y="281">26/08/2019</text>
<text x="275.7" y="285.5">26/08/2019 26/08/2019</text>
</g>
<g font-size="2.5">
<text x="379.1" y="168.2">DEBURR AND REMOVE SHARP</text>
<text x="379.1" y="171">EDGES UNLESS SHARP EDGE</text>
<text x="379.1" y="173.7">REQUIREMENT SPECIFIED.</text>
<text x="380.7" y="177">UNSP.RADII</text>
<text x="383.9" y="179.5">0.5 R</text>
<text x="395.9" y="177">UNSP.CHF.</text>
<text x="397.5" y="179.4">0.5 X 45</text>
<text x="382.9" y="188.7">UP TO 10</text>
<text x="401.4" y="187.9">±1 °</text>
<text x="380.1" y="195.6">50 UP TO 120</text>
<text x="380.3" y="192.2">10 UP TO 50</text>
<text x="399.3" y="192.1">±0 °30'</text>
<text x="399.3" y="195.4">±0 °20'</text>
<text x="379" y="199.1">120 UP TO 400</text>
<text x="399.3" y="199.3">±0 °10'</text>
<text x="380.2" y="207.1">0.5 UP TO 3</text>
<text x="401" y="207.2">±0.1</text>
<text x="382.3" y="210.9">3 UP TO 6</text>
<text x="382.3" y="214.6">6 UP TO 30</text>
<text x="401" y="210.9">±0.1</text>
<text x="401" y="214.7">±0.2</text>
<text x="381.1" y="218.4">30 UP TO 120</text>
<text x="401" y="218.4">±0.3</text>
<text x="379.5" y="225.8">315 UP TO 1000</text>
<text x="379.8" y="222.1">120 UP TO 315</text>
<text x="401" y="222.2">±0.5</text>
<text x="401" y="225.9">±0.8</text>
<text x="378.8" y="230.1">1000 UP TO 2000</text>
<text x="401" y="230.2">±1.2</text>
<text x="291.5" y="265.6">$</text>
</g>
<g font-size="2.4">
<text x="332.1" y="232.7">P2_det/9485/19</text>
<text x="351.9" y="232.5">26/08/19</text>
</g>
<g font-size="2.1">
<text x="384.4" y="182.5">UNSPECIFIED TOL.(M/C)</text>
<text x="384.4" y="184.5">FOR ANGULAR IN mm.</text>
<text x="383.2" y="202.2">UNSPECIFIED TOL.(M/C)</text>
<text x="383.2" y="204.3">FOR LINEAR IN mm.</text>
<text x="7.2" y="286.3" transform="rotate(-90 7.2 286.3)">\\parienggnew\BT030 ENGG\Design 18-19\PRF83-Dynomerk -Test Bed Y-Conveyor\ExDM_Uploading\PRF83A106004.dft</text>
</g>
</svg>
